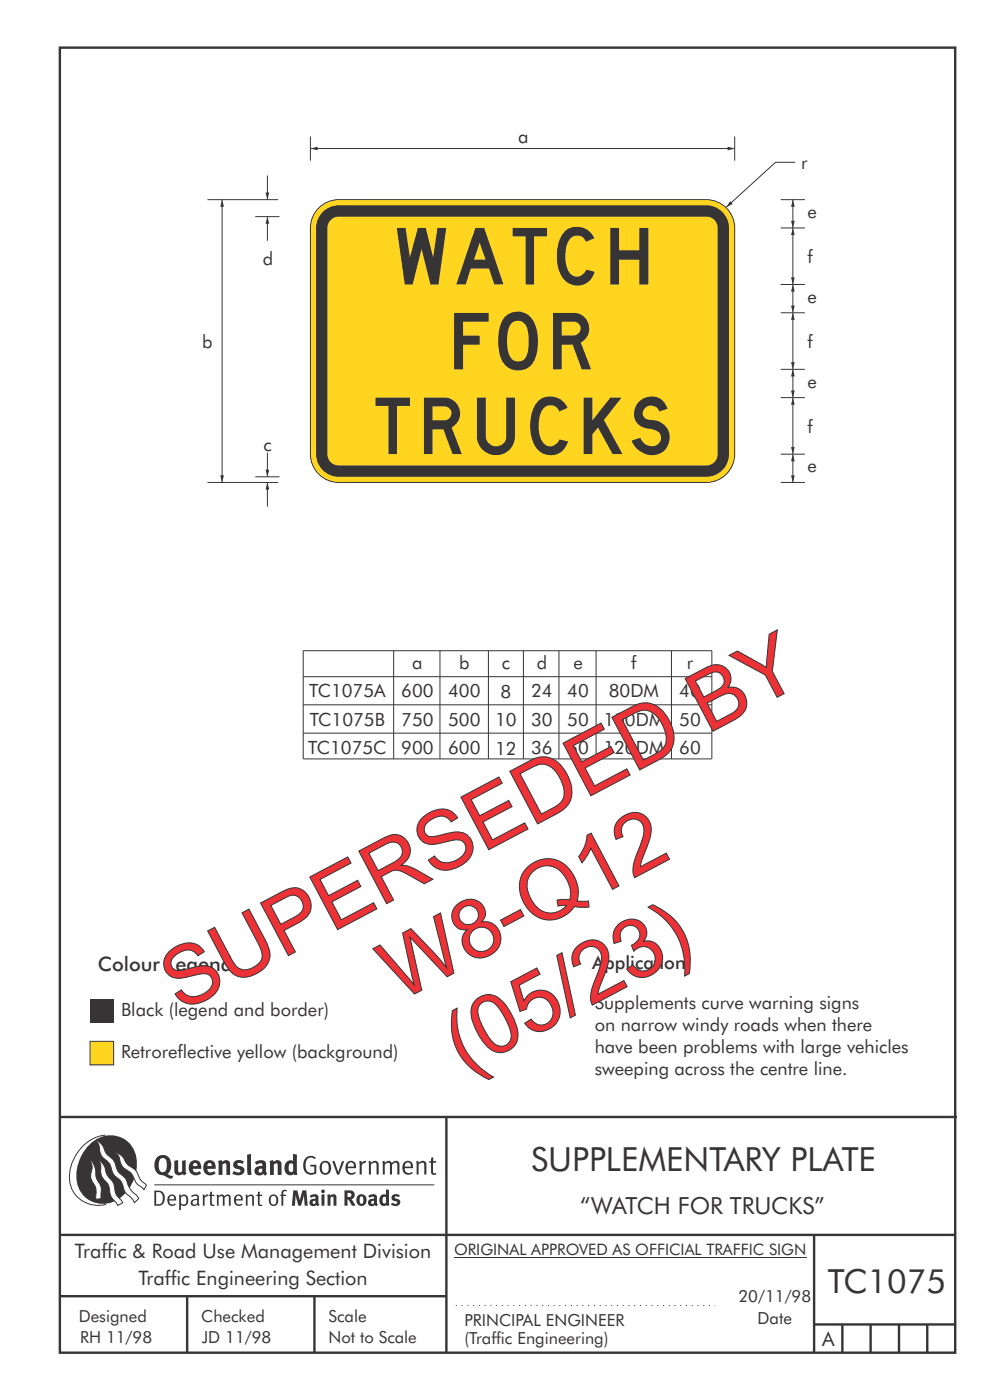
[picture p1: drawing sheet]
<svg xmlns="http://www.w3.org/2000/svg" width="210mm" height="297mm" viewBox="0 0 210 297" stroke-linecap="round" stroke-linejoin="round" font-family="sans-serif">
<g fill="none" stroke="#373435" stroke-width=".51">
<path d="M12.7 10.1h189.9v276.9h-189.9zM12.7 237h190.3M94.7 236.9v50.1M12.7 262h190M12.7 275h82M39.7 275v12M66.7 275v12M172.7 262v25M172.7 281h30M178.7 281v6M184.7 281v6M190.7 281v6"/>
<path d="M196.7 281v6"/>
</g>
<path d="M96.3 266.7h74.7" fill="none" stroke="#373435" stroke-width=".21"/>
<path d="M19.1 220.9h5v5h-5z" fill-rule="evenodd" fill="#ffd520" stroke="#373435" stroke-width=".21"/>
<path d="M19.1 211.9h5v5h-5z" fill-rule="evenodd" fill="#373435"/>
<path d="M67.6 44.1a6 6 0 0 1 4.3-1.7h77.9a6 6 0 0 1 6 6v48a6 6 0 0 1-6 6h-77.9a6 6 0 0 1-6.1-6v-48a6 6 0 0 1 1.8-4.3z" fill-rule="evenodd" fill="#ffd520" stroke="#373435" stroke-width=".21"/>
<path d="M168.2 96.4v6" fill="none" stroke="#373435" stroke-width=".21"/>
<g fill="#373435">
<path d="M168.2 96.4l.4 1.5h-.8z"/>
<path d="M167.8 100.8h.8l-.4 1.6z"/>
</g>
<path d="M168.2 78.4v6" fill="none" stroke="#373435" stroke-width=".21"/>
<g fill="#373435">
<path d="M168.2 78.4l.4 1.5h-.8z"/>
<path d="M167.8 82.8h.8l-.4 1.6z"/>
</g>
<path d="M168.2 60.4v6" fill="none" stroke="#373435" stroke-width=".21"/>
<g fill="#373435">
<path d="M168.2 60.4l.4 1.5h-.8z"/>
<path d="M167.8 64.8h.8l-.4 1.6z"/>
</g>
<path d="M168.2 42.4v6" fill="none" stroke="#373435" stroke-width=".21"/>
<g fill="#373435">
<path d="M168.2 42.4l.4 1.5h-.8z"/>
<path d="M167.8 46.8h.8l-.4 1.6z"/>
</g>
<path d="M168.2 84.4v12" fill="none" stroke="#373435" stroke-width=".21"/>
<g fill="#373435">
<path d="M168.2 84.4l.4 1.5h-.8z"/>
<path d="M167.8 94.8h.8l-.4 1.6z"/>
</g>
<path d="M168.2 66.4v12" fill="none" stroke="#373435" stroke-width=".21"/>
<g fill="#373435">
<path d="M168.2 66.4l.4 1.5h-.8z"/>
<path d="M167.8 76.8h.8l-.4 1.6z"/>
</g>
<path d="M168.2 48.4v12" fill="none" stroke="#373435" stroke-width=".21"/>
<g fill="#373435">
<path d="M168.2 48.4l.4 1.5h-.8z"/>
<path d="M167.8 58.8h.8l-.4 1.6z"/>
</g>
<path d="M56.7 102.4v5.1" fill="none" stroke="#373435" stroke-width=".21"/>
<path d="M56.7 102.4l.4 1.5h-.8z" fill="#373435"/>
<path d="M56.7 46v5.1" fill="none" stroke="#373435" stroke-width=".21"/>
<path d="M56.7 46l.4 1.5h-.8z" fill="#373435"/>
<path d="M56.7 96v5.2" fill="none" stroke="#373435" stroke-width=".21"/>
<path d="M56.3 99.6h.8l-.4 1.6z" fill="#373435"/>
<path d="M56.7 37.2v5.2" fill="none" stroke="#373435" stroke-width=".21"/>
<path d="M56.3 40.8h.8l-.4 1.6z" fill="#373435"/>
<path d="M168.7 34.4h-4.2l-10.5 9.6M44 42.4h15M165.6 48.4h5.1M165.6 42.4h5.1M165.6 66.4h5.1M165.6 78.4h5.1M165.6 60.4h5.1M165.6 84.4h5.1M165.6 96.4h5.1M44 102.4h15M165.6 102.4h5.1" fill="none" stroke="#373435" stroke-width=".21"/>
<path d="M154.9 42.7l.5 .6-1.4 .7z" fill="#373435"/>
<path d="M54.2 46h5.1M54.2 101.2h5.1" fill="none" stroke="#373435" stroke-width=".21"/>
<path d="M68.8 44.7a4.8 4.8 0 0 1 3.1-1.1h77.9a4.8 4.8 0 0 1 4.8 4.8v48a4.8 4.8 0 0 1-4.8 4.8h-77.9a4.8 4.8 0 0 1-4.9-4.8v-48a4.8 4.8 0 0 1 1.8-3.7z" fill-rule="evenodd" fill="#373435"/>
<path d="M70 46.9a2.41 2.41 0 0 1 1.9-.9h77.9a2.42 2.42 0 0 1 2.4 2.4v48a2.42 2.42 0 0 1-2.4 2.4h-77.9a2.42 2.42 0 0 1-2.5-2.4v-48l.1-.6z" fill-rule="evenodd" fill="#ffd520"/>
<path d="M65.9 31.5h90" fill="none" stroke="#373435" stroke-width=".21"/>
<g fill="#373435">
<path d="M154.4 31.1l1.5 .4-1.5 .4z"/>
<path d="M65.9 31.5l1.5-.4v.8z"/>
</g>
<path d="M65.8 29v5.1M155.8 29v5.1M47.1 42.4v60" fill="none" stroke="#373435" stroke-width=".21"/>
<g fill="#373435">
<path d="M47.1 42.4l.4 1.5h-.8z"/>
<path d="M46.7 100.8h.8l-.4 1.6z"/>
</g>
<path d="M64.3 138.1h86.7v22.9h-86.7zM83.5 138.1v22.9M93.3 138.1v22.9M103.6 138.1v22.9M111 138.1v22.9M118.6 138.1v22.9M126.4 138.1v22.9M142.4 138.1v22.9M64.3 143.6h86.7M64.3 149.5h86.7M64.3 155.5h86.7" fill="none" stroke="#373435" stroke-width=".21"/>
<path d="M96.7 277h55" fill="none" stroke="#373435" stroke-width=".21" stroke-dasharray=".2 1" stroke-linecap="butt"/>
<g fill="#373435">
<path d="M64.9 245.6a1.61 1.61 0 0 1 2.1 0l-.2 .3a1.17 1.17 0 0 0-1.4-.2 1.17 1.17 0 0 0-.6 1.3 1.42 1.42 0 0 0 1.2 1.9l.7-.2v-1.2h-.8l-.1-.4h1.3v1.8a1.82 1.82 0 0 1-2.2 0 1.82 1.82 0 0 1-.6-2.1l.2-.7z" fill-rule="evenodd"/>
<path d="M68.2 246.5a1.77 1.77 0 0 0 .4 2.7 1.39 1.39 0 0 0 1.4-.5 1.39 1.39 0 0 0 .2-1.5 1.19 1.19 0 0 0-2-.7zM68.5 246.8a.83 .83 0 0 1 1 .1 .83 .83 0 0 1 .2 .9 .75 .75 0 0 1-.6 1.1 .75 .75 0 0 1-.8-.8v-1z" fill-rule="evenodd"/>
<path d="M70.5 246.4l.4-.1 .8 2.4 .8-2.3h.5l-1.1 2.8h-.4z" fill-rule="evenodd"/>
<path d="M73.6 246.7a1.74 1.74 0 0 0 .5 2.5h.9l.5-.3-.2-.3a.89 .89 0 0 1-1.1 .2 .89 .89 0 0 1-.4-1h1.7a1.15 1.15 0 0 0-.4-1.3 1.15 1.15 0 0 0-1.5 .2zM74 246.8a.67 .67 0 0 1 .8-.1 .67 .67 0 0 1 .3 .8h-1.3z" fill-rule="evenodd"/>
<path d="M76.2 246.4l.4-.1 .1 .4 .5-.4h.5l-.2 .5a.61 .61 0 0 0-.8 .6v1.8h-.4z" fill-rule="evenodd"/>
<path d="M78.1 246.4l.5-.1 .1 .4a.89 .89 0 0 1 .9-.4 .89 .89 0 0 1 .7 .7v2.2h-.4v-2.2l-.1-.2-.3-.1-.8 .4v2.1h-.4z" fill-rule="evenodd"/>
<path d="M81.1 246.4l.4-.1 .1 .4a.83 .83 0 0 1 .8-.4 .83 .83 0 0 1 .7 .5 .86 .86 0 0 1 .9-.5 .86 .86 0 0 1 .7 .7v2.2h-.4l-.1-2.3a.5 .5 0 0 0-.8 0l-.2 .2v2.1h-.5v-2.2l-.4-.3-.7 .4v2.1h-.4z" fill-rule="evenodd"/>
<path d="M85.7 246.7a1.74 1.74 0 0 0 .5 2.5h.9l.5-.3-.2-.3a.89 .89 0 0 1-1.1 .2 .89 .89 0 0 1-.4-1h1.7a1.15 1.15 0 0 0-.5-1.3 1.15 1.15 0 0 0-1.4 .2zM86 246.8a.67 .67 0 0 1 .9-.1 .67 .67 0 0 1 .3 .8h-1.3z" fill-rule="evenodd"/>
<path d="M88.3 246.4l.4-.1 .1 .4a.89 .89 0 0 1 .9-.4 .89 .89 0 0 1 .8 .7v2.2h-.5v-2.2l-.1-.2-.3-.1-.8 .4v2.1h-.4z" fill-rule="evenodd"/>
<path d="M91.5 245.6l.4-.1v.9h.7l-.2 .3h-.5v2.1l.1 .1h.5l.1 .3a.71 .71 0 0 1-1.2-.6v-1.9h-.3v-.3h.3z" fill-rule="evenodd"/>
<path d="M37 246.3l.8-.2v2a.46 .46 0 0 0 .2 .6 .46 .46 0 0 0 .6-.2v-2.2l.8-.2v2.4l.2 .5-.6 .4-.2-.3a1.03 1.03 0 0 1-1.2 .2 1.03 1.03 0 0 1-.6-1.1z" fill-rule="evenodd"/>
<path d="M40.4 246.6a1.64 1.64 0 0 0 0 2.2 1.64 1.64 0 0 0 2.3 .1l-.4-.4a.78 .78 0 0 1-.9 .3 .78 .78 0 0 1-.5-.8h1.8a1.37 1.37 0 0 0-.6-1.7 1.37 1.37 0 0 0-1.7 .3zM41.1 246.9a.48 .48 0 0 1 .6-.1 .48 .48 0 0 1 .2 .6h-1z" fill-rule="evenodd"/>
<path d="M43.5 246.6a1.65 1.65 0 0 0-.2 1.9 1.65 1.65 0 0 0 1.9 .8l.5-.4-.3-.4a.78 .78 0 0 1-.9 .3 .78 .78 0 0 1-.5-.8h1.8a1.37 1.37 0 0 0-.6-1.7 1.37 1.37 0 0 0-1.7 .3zM44.1 246.9a.48 .48 0 0 1 .6-.1 .48 .48 0 0 1 .2 .6h-.9z" fill-rule="evenodd"/>
<path d="M46.3 246.3l.7-.2 .1 .4a.95 .95 0 0 1 1-.3 .95 .95 0 0 1 .7 .8v2.3h-.8v-2.3l-.3-.2-.5 .3v2.2h-.8z" fill-rule="evenodd"/>
<path d="M49.7 246.5a1.73 1.73 0 0 1 2-.1l-.2 .5-.6-.2a.42 .42 0 0 0-.6 .3l.2 .3a1.23 1.23 0 0 1 1.4 1 1.47 1.47 0 0 1-2.3 .9l-.3-.2 .3-.6 .7 .3a.47 .47 0 0 0 .7-.3 .87 .87 0 0 0-1-.5l-.4-.2-.1-.4z" fill-rule="evenodd"/>
<path d="M54.1 246.6l.3 .5 .3-.1a.62 .62 0 0 1 .9 0l.1 .4a1.21 1.21 0 0 0-1.4 .3 1.21 1.21 0 0 0-.1 1.3 1.19 1.19 0 0 0 1.6 .1l.5 .3 .4-.5-.3-.3v-1.4a.96 .96 0 0 0-1.3-1zM55 248l.6-.1v.7a.43 .43 0 0 1-.6 .1 .43 .43 0 0 1 0-.7z" fill-rule="evenodd"/>
<path d="M57.2 246.3l.7-.2 .1 .4a.95 .95 0 0 1 1-.3 .95 .95 0 0 1 .7 .8v2.3h-.8v-2.3l-.2-.2-.6 .3v2.2h-.8z" fill-rule="evenodd"/>
<path d="M62.2 244.8v1.5a1.29 1.29 0 0 0-1.4 .2 1.29 1.29 0 0 0-.5 1.3 1.24 1.24 0 0 0 .6 1.3 1.24 1.24 0 0 0 1.4 0l.1 .2h.7l-.1-4.3zM61.5 246.9l.4-.1 .3 .2v1.5l-.3 .1a.48 .48 0 0 1-.6-.4 1.52 1.52 0 0 1 .2-1.3z" fill-rule="evenodd"/>
<path d="M52.4 245l.8-.2 .2 4.5h-.8l-.1-.2z" fill-rule="evenodd"/>
</g>
<path d="M22.4 240.8a9 9 0 0 0-7.4 10.9 6.2 6.2 0 0 0 7.5 3.8M32.7 251.4h59.4" fill="none" stroke="#373435" stroke-width=".21"/>
<path d="M19.1 242.7a5.7 5.7 0 0 1 6.5-1.4 5.7 5.7 0 0 1 3.4 5.7 8.6 8.6 0 0 1-6.2 8.3 5.7 5.7 0 0 1-6.5-7 9.9 9.9 0 0 1 2.8-5.6z" fill-rule="evenodd" fill="#373435"/>
<path d="M24.5 244.5a3.1 3.1 0 0 1 2.3 2.2l.7 .7a3.2 3.2 0 0 1 2 2.4l.4 .6 1.2 1.1-.6 .9-.2-.3a3.5 3.5 0 0 1-1.9-2.1 3.8 3.8 0 0 0-2.1-2.2 3.5 3.5 0 0 1-1-2.2zM20.4 241.9a3.4 3.4 0 0 1 1.9 2.5l.7 .8a3.3 3.3 0 0 1 1.7 2.6 4.4 4.4 0 0 0 1.7 2l.3 .3a6.1 6.1 0 0 0 2.5 3.7l.2 .5-.9 .9a6.1 6.1 0 0 0-1.9-2.2l-.4-.8a3.6 3.6 0 0 0-1.9-2.8l-.6-1a3.6 3.6 0 0 0-1.9-2.8 3.7 3.7 0 0 1-.8-2.4zM21 246.1a3.4 3.4 0 0 1 1.5 2.7l.6 1a3.8 3.8 0 0 1 1.4 3.1l.3 .7 1.2 1.6-1 .6-.5-.8a3.2 3.2 0 0 1-1.3-2.8 4.3 4.3 0 0 0-1.4-2.2 4.7 4.7 0 0 1-.5-2.9zM19.2 246.1a5.1 5.1 0 0 1 1.2 3.7l.3 .7a3.1 3.1 0 0 1 .7 3l.1 .8-1.1 .2-.1-.8a3.5 3.5 0 0 0-.9-3.3 3.6 3.6 0 0 1 .1-2.5z" fill-rule="evenodd" fill="#fefefe" stroke="#373435" stroke-width=".21"/>
<g fill="#373435">
<path d="M33.4 245.5a2.51 2.51 0 0 0 .4 3.7l.8 .1a2.78 2.78 0 0 0 2 .7l.2-.6h-.6l-.7-.3a2.56 2.56 0 0 0 0-3.8 1.83 1.83 0 0 0-2.1 .2zM34 245.9a.87 .87 0 0 1 1 0 .87 .87 0 0 1 .4 .9v.4a1.17 1.17 0 0 1-.9 1.5l-.3-.1a2.38 2.38 0 0 1-.2-2.7z" fill-rule="evenodd"/>
<path d="M33.1 252.9v2.6a1.12 1.12 0 0 0 1.2-.3 1.12 1.12 0 0 0 .2-1.2l-.1-.5-.3-.4zM32.7 252.6h1.1a1.67 1.67 0 0 1 1.2 1.6 1.67 1.67 0 0 1-1.3 1.6h-1zM36.1 253.9l-.2 .5h1.1a.55 .55 0 0 0-.3-.6 .55 .55 0 0 0-.6 .1zM35.8 253.7a.95 .95 0 0 1 1.2-.1 .95 .95 0 0 1 .4 1.1h-1.5a.72 .72 0 0 0 .4 .8 .72 .72 0 0 0 .9-.2l.1 .3a1.15 1.15 0 0 1-1.5 0 1.15 1.15 0 0 1-.2-1.5zM38.4 254.1v1.2a.7 .7 0 0 0 .9 .1 .7 .7 0 0 0 .2-.9 .61 .61 0 0 0-.4-.7 .61 .61 0 0 0-.7 .3zM38 253.5l.3-.1 .1 .4a.95 .95 0 0 1 1.2-.2 .95 .95 0 0 1 .3 1.2 .92 .92 0 0 1-.5 .9 .92 .92 0 0 1-1-.1v1.1l-.4 .1zM40.9 254.8a.5 .5 0 0 0 .2 .8 .5 .5 0 0 0 .7-.4v-.6zM40.5 253.7a1 1 0 0 1 1.7 .3v1.4l.2 .2-.2 .3-.3-.3a.78 .78 0 0 1-1.4-.1 .78 .78 0 0 1 .8-1.1h.5a.58 .58 0 0 0-.3-.7 .58 .58 0 0 0-.7 .2zM43 253.5l.3-.1 .1 .4 .3-.3 .5-.1-.2 .4a.52 .52 0 0 0-.6 .5v1.5h-.4zM44.6 252.9l.4-.1-.1 .7h.6l-.1 .3h-.5v1.5a.35 .35 0 0 0 .6 .3v.2a.57 .57 0 0 1-.6 .1 .57 .57 0 0 1-.3-.5v-1.6h-.3v-.3h.3zM45.9 253.5l.4-.1 .1 .4 .2-.2a.64 .64 0 0 1 1 .2 .7 .7 0 0 1 .8-.4 .7 .7 0 0 1 .5 .6v1.8h-.3v-1.7l-.3-.4-.7 .4v1.7h-.3v-1.6a.38 .38 0 0 0-.3-.5 .38 .38 0 0 0-.5 .2l-.1 .2v1.7h-.4zM50.2 253.9l-.2 .5h1.1a.55 .55 0 0 0-.2-.6 .55 .55 0 0 0-.7 .1zM49.9 253.7a.95 .95 0 0 1 1.2-.1 .95 .95 0 0 1 .4 1.1h-1.5a.72 .72 0 0 0 .4 .8 .72 .72 0 0 0 .9-.2l.1 .3a1.15 1.15 0 0 1-1.5 0 1.15 1.15 0 0 1-.2-1.5zM52.1 253.5l.3-.1 .1 .4a.72 .72 0 0 1 .8-.4 .72 .72 0 0 1 .6 .6v1.8h-.4v-1.6a.45 .45 0 0 0-.3-.5 .45 .45 0 0 0-.5 .2l-.2 .2v1.7h-.3zM54.7 252.9l.4-.1v.7h.6l-.1 .3h-.5v1.5a.35 .35 0 0 0 .5 .3v.2a.57 .57 0 0 1-.6 .1 .57 .57 0 0 1-.3-.5v-1.6h-.3v-.3h.3zM57.6 253.9l-.2 .7a.65 .65 0 0 0 .3 .8 .65 .65 0 0 0 .8-.2l.1-.1a.93 .93 0 0 0-.7-1.4zM57.3 253.7a1.12 1.12 0 0 1 1.4 0 1.12 1.12 0 0 1 .3 1.5 1.01 1.01 0 0 1-1.3 .6 1.01 1.01 0 0 1-.7-1.2zM59.9 252.6l.5-.2 .5 .2-.1 .2-.4-.1-.3 .2v.6h.6l-.1 .3h-.5v2h-.4v-2h-.2v-.3h.2zM62.2 252.6l-.3 3.2h.7l.1-2.3 .6 2.3h.6l.6-2.3 .1 2.3h.7l-.3-3.2h-.9l-.5 2.1-.5-2.1zM65.7 253.7l.3 .4a.51 .51 0 0 1 .5-.3 .51 .51 0 0 1 .4 .4v.1a.88 .88 0 0 0-1.1 .4 .88 .88 0 0 0 .2 1.1 .9 .9 0 0 0 1.1-.2l.3 .3 .4-.4-.2-.2v-1.1a.87 .87 0 0 0-.5-.8 .87 .87 0 0 0-1 .1zM66.4 254.8h.5v.5l-.1 .1h-.3l-.2-.1zM68.2 253.5v2.3h.6v-2.4zM68.1 252.8a.4 .4 0 0 0 .8 0 .4 .4 0 0 0-.8 0zM69.4 253.5l.1 2.3h.6v-1.7a.33 .33 0 0 1 .4-.2 .33 .33 0 0 1 .3 .4v1.5h.6v-1.7a.75 .75 0 0 0-.6-.7 .75 .75 0 0 0-.8 .3v-.3zM73.1 252.6v3.2h.6v-1.3l.3 .2 .7 1.1h.7l-.9-1.4a.94 .94 0 0 0 .7-1 .94 .94 0 0 0-.9-.8zM73.7 253.1a.51 .51 0 0 1 .8 .1 .51 .51 0 0 1-.2 .7l-.6 .1zM75.9 253.7a1.19 1.19 0 0 0-.1 1.7 1.19 1.19 0 0 0 1.8 0 1.19 1.19 0 0 0-.1-1.6 1.19 1.19 0 0 0-1.6-.1zM76.5 253.9l.2-.1a.99 .99 0 0 1 0 1.6 1.06 1.06 0 0 1-.2-1.5zM78.1 253.7l.3 .4a.51 .51 0 0 1 .5-.3 .51 .51 0 0 1 .5 .4v.1a.88 .88 0 0 0-1.2 .4 .88 .88 0 0 0 .2 1.1 .9 .9 0 0 0 1.1-.2l.3 .3 .4-.4-.2-.2v-1.1a.87 .87 0 0 0-.5-.8 .87 .87 0 0 0-1 .1zM78.9 254.8h.4v.5l-.1 .1h-.3l-.1-.1zM81.9 252.3v1.2a1.2 1.2 0 0 0-1.4 .6 1.2 1.2 0 0 0 .2 1.4l.5 .3 .8-.1v.1h.6l-.1-3.4zM81.4 253.9l.5 .1-.1 1.2a.46 .46 0 0 1-.5 0 .46 .46 0 0 1-.1-.5zM83.3 253.6a.79 .79 0 0 0-.1 .9 .79 .79 0 0 0 .9 .4 .33 .33 0 0 1 0 .5 .33 .33 0 0 1-.5 0l-.4-.3-.3 .5a1.15 1.15 0 0 0 1.2 .3 1.15 1.15 0 0 0 .8-1 1.49 1.49 0 0 0-1.2-.8 .4 .4 0 0 1 .3-.3 .4 .4 0 0 1 .4 .1l.2 .1 .2-.4a1.47 1.47 0 0 0-1.5 0z" fill-rule="evenodd"/>
</g>
<g font-size="17.6" fill="#ed3237">
<text x="38.3" y="214.8" transform="rotate(-28 38.3 214.8)">SUPERSEDED BY</text>
<text x="84.8" y="212.6" transform="rotate(-28 84.8 212.6)">W8-Q12</text>
<text x="98.3" y="227.7" transform="rotate(-28 98.3 227.7)">(05/23)</text>
</g>
<g font-size="12" fill="#373435">
<text x="84.2" y="60.4">WATCH</text>
<text x="96.3" y="78.4">FOR</text>
<text x="79.6" y="96.4">TRUCKS</text>
</g>
<g font-size="7.1" fill="#373435">
<text x="112.7" y="248.4">SUPPLEMENTARY PLATE</text>
<text x="175.6" y="274.3">TC1075</text>
</g>
<text font-size="5" fill="#373435" x="123.1" y="257.6">“WATCH FOR TRUCKS”</text>
<g font-size="4.2" fill="#373435">
<text x="20.8" y="205.9">Colour Legend</text>
<text x="15.9" y="267">Traffic &amp; Road Use Management Division</text>
<text x="29.4" y="272.6">Traffic Engineering Section</text>
<text x="174.4" y="285.6">A</text>
</g>
<g font-size="3.9" fill="#373435">
<text x="109.9" y="30.3">a</text>
<text x="170" y="35.8">r</text>
<text x="171.3" y="46.2">e</text>
<text x="55.8" y="56.3">d</text>
<text x="171.3" y="55.8">f</text>
<text x="171.3" y="64.2">e</text>
<text x="42.9" y="73.8">b</text>
<text x="171.3" y="73.8">f</text>
<text x="171.3" y="82.2">e</text>
<text x="55.9" y="95.6">c</text>
<text x="171.3" y="91.8">f</text>
<text x="171.3" y="100.2">e</text>
<text x="87.4" y="141.8">a</text>
<text x="97.4" y="141.9">b</text>
<text x="106.4" y="142">c</text>
<text x="113.9" y="141.9">d</text>
<text x="121.6" y="141.9">e</text>
<text x="133.9" y="141.9">f</text>
<text x="145.7" y="141.9">r</text>
<text x="65.6" y="147.9">TC1075A</text>
<text x="85.1" y="147.9">600</text>
<text x="95.1" y="148">400</text>
<text x="106.2" y="148">8</text>
<text x="112.7" y="148">24</text>
<text x="120.3" y="148">40</text>
<text x="129.1" y="147.9">80DM</text>
<text x="144.1" y="148">40</text>
<text x="65.7" y="154">TC1075B</text>
<text x="85.1" y="153.9">750</text>
<text x="95.1" y="154">500</text>
<text x="105" y="154.1">10</text>
<text x="112.7" y="154">30</text>
<text x="120.3" y="154">50</text>
<text x="128" y="154">100DM</text>
<text x="144.1" y="154">50</text>
<text x="65.4" y="160">TC1075C</text>
<text x="85.1" y="160">900</text>
<text x="95.1" y="160.1">600</text>
<text x="105" y="160.1">12</text>
<text x="112.7" y="160.1">36</text>
<text x="120.3" y="160.1">60</text>
<text x="128" y="160">120DM</text>
<text x="144.1" y="160.1">60</text>
<text x="125.6" y="205.5">Application:</text>
<text x="25.7" y="215.5">Black (legend and border)</text>
<text x="126.2" y="214">Supplements curve warning signs</text>
<text x="126.2" y="218.7">on narrow windy roads when there</text>
<text x="25.7" y="224.5">Retroreflective yellow (background)</text>
<text x="126.2" y="223.4">have been problems with large vehicles</text>
<text x="126.2" y="228">sweeping across the centre line.</text>
</g>
<g font-size="3.5" fill="#373435">
<text x="16.7" y="280.4">Designed</text>
<text x="42.7" y="280.4">Checked</text>
<text x="69.7" y="280.4">Scale</text>
<text x="98.5" y="281.4">PRINCIPAL ENGINEER</text>
<text x="156.7" y="276.3">20/11/98</text>
<text x="160.7" y="281">Date</text>
<text x="17" y="284.8">RH 11/98</text>
<text x="42.8" y="284.8">JD 11/98</text>
<text x="69.7" y="285">Not to Scale</text>
<text x="98.5" y="285.1">(Traffic Engineering)</text>
</g>
<text font-size="3.4" fill="#373435" x="96.3" y="266.3">ORIGINAL APPROVED AS OFFICIAL TRAFFIC SIGN</text>
</svg>
